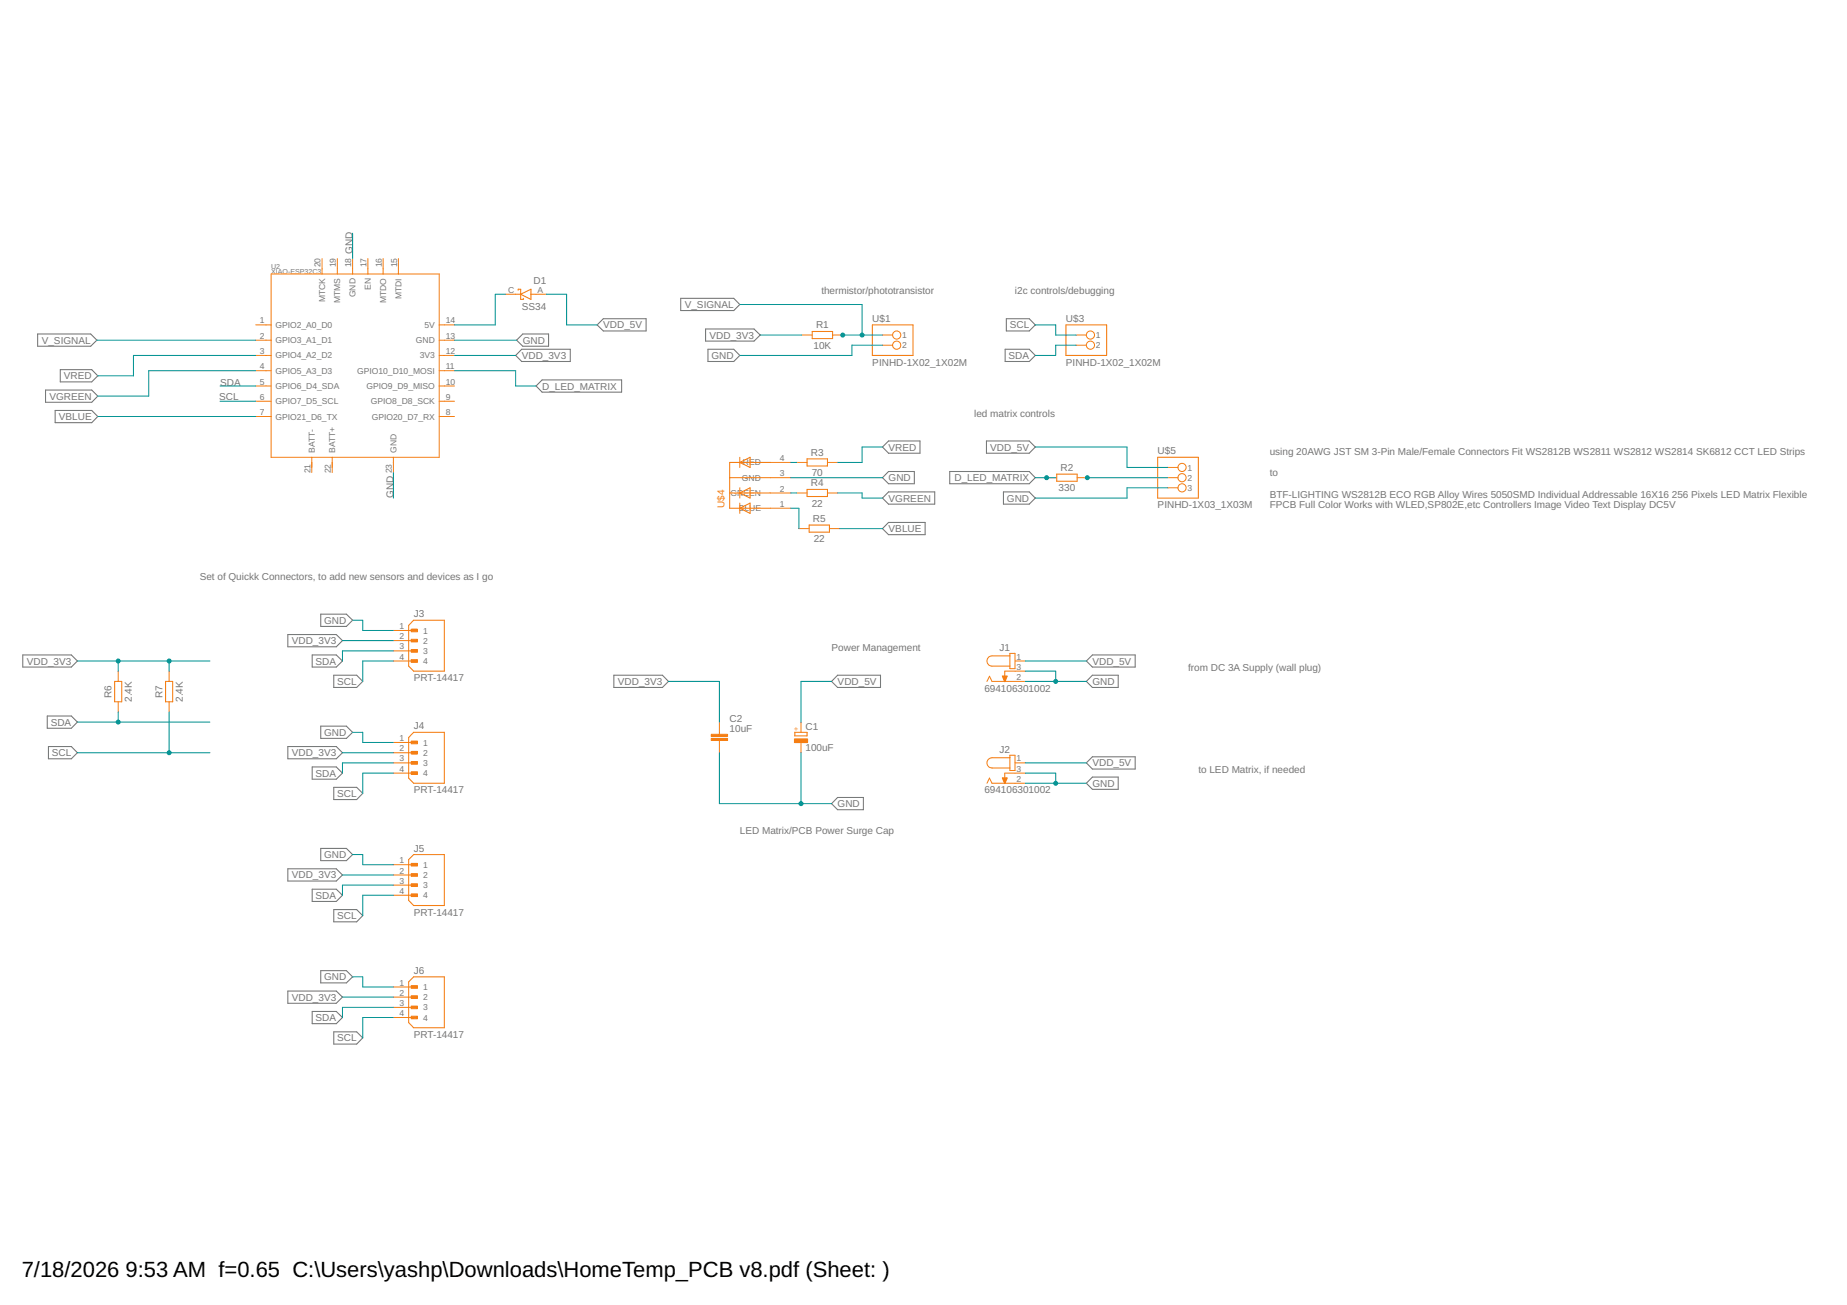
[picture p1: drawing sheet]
<svg xmlns="http://www.w3.org/2000/svg" width="297mm" height="210mm" viewBox="0 0 297 210" stroke-linecap="round" stroke-linejoin="round" font-family="sans-serif">
<g fill="none" stroke="#757575" stroke-width=".17">
<path d="M6.1 53.7h8.5l1 1-1 1h-8.5zM9.7 59.5h5.1l.9 1-.9 .9h-5.1zM83.1 54.7l1-1h4.1v2h-4.1zM83.9 56.2h7.8v1.9h-7.8l-1-.9zM96 52.3l1-1h6.9v1.9h-6.9zM109.5 48h8.5l1 1-1 1h-8.5zM113.5 52.9h7.8l1 1-1 1h-7.8zM113.9 56.2h4.1l1 1-1 .9h-4.1zM161.6 56.2h3.9l1 1-1 .9h-3.9zM161.8 51.3h3.7l1 1-1 .9h-3.7zM7.3 62.7h7.5l.9 1-.9 1h-7.5zM8.9 66h5.9l.9 1-.9 1h-5.9z"/>
<path d="M86.2 62.1l1-1h12.8v2h-12.8zM142.9 70.9h5.1v2h-5.1l-1-1zM142.9 75.8h4.1v2h-4.1l-1-1zM142.9 79.1h7.4v2h-7.4l-1-1zM152.7 75.8h12.8l1 1-1 1h-12.8zM158.6 70.9h6.9l1 1-1 1h-6.9zM161.4 79.1h4.1l1 1-1 1h-4.1zM51.6 98.8h4.1l1 1-1 1h-4.1zM142.9 84h5.9v2h-5.9l-1-1zM3.7 105.3h7.8l.9 1-.9 1h-7.8zM7.6 115.2h3.9l.9 .9-.9 1h-3.9zM46.3 102.1h7.8l1 .9-1 1h-7.8z"/>
<path d="M50.2 105.3h3.9l1 1-1 1h-3.9zM51.6 116.8h4.1l1 1-1 1h-4.1zM53.7 108.6h3.7l.9 1-.9 1h-3.7zM98.7 108.6h7.8l1 1-1 1h-7.8zM134.7 108.6h6.9v2h-6.9l-1-1zM174.7 106.3l1-1h6.9v2h-6.9zM175.7 108.6h4.1v2h-4.1l-1-1zM7.8 120.1h3.7l.9 1-.9 .9h-3.7zM46.3 120.1h7.8l1 1-1 .9h-7.8zM46.3 139.7h7.8l1 1-1 1h-7.8zM50.2 123.4h3.9l1 1-1 .9h-3.9zM51.6 136.5h4.1l1 1-1 .9h-4.1z"/>
<path d="M53.7 126.6h3.7l.9 1-.9 1h-3.7zM134.7 128.3h4.2v1.9h-4.2l-1-.9zM174.7 122.7l1-1h6.9v2h-6.9zM175.7 125h4.1v2h-4.1l-1-1zM46.3 159.4h7.8l1 1-1 1h-7.8zM50.2 143h3.9l1 1-1 1h-3.9zM51.6 156.1h4.1l1 1-1 1h-4.1zM53.7 146.3h3.7l.9 1-.9 1h-3.7zM50.2 162.7h3.9l1 1-1 1h-3.9zM53.7 166h3.7l.9 .9-.9 1h-3.7z"/>
</g>
<g fill="none" stroke="#f57c10" stroke-width=".17">
<path d="M82.9 47.3h.8M83.3 46.7v-.2h.4v1.7h.5v-.2M83.7 47.3l1.7-.8v1.7zM85.4 47.3h.8M130.6 53.3h3.3v1.2h-3.3zM140.3 52.3h6.5v4.9h-6.5zM171.4 52.3h6.6v4.9h-6.6zM117.3 79.3h6.6M117.3 76.8h6.6M119 73.6v1.6M119 78.5v1.6M119 74.4l1.6-.8v1.6z"/>
<path d="M119 79.3l1.6-.8v1.6zM123.9 74.4h-6.6v7.3h6.6M129.8 73.8h3.3v1.2h-3.3zM129.8 78.7h3.3v1.2h-3.3zM169.9 76.3h3.3v1.1h-3.3zM186.2 73.6h6.5v6.5h-6.5zM66.5 99.8h5v8.1h-5l-.8-.8v-6.5zM119 80.9v1.7M119 81.7l1.6-.8v1.7zM130.1 84.5h3.3v1.1h-3.3zM18.4 109.6h1.2v3.3h-1.2zM26.6 109.6h1.2v3.3h-1.2z"/>
<path d="M66.5 117.8h5v8.2h-5l-.8-.8v-6.6zM127.8 117.8h2v.6h-2zM66.5 137.5h5v8.1h-5l-.8-.8v-6.5zM66.5 157.1h5v8.2h-5l-.8-.8v-6.6z"/>
</g>
<g fill="#f57c10" stroke="#f57c10" stroke-width=".16">
<path d="M66.1 101.2h1v.4h-1z"/>
<path d="M66.1 102.8h1v.5h-1z"/>
<path d="M66.1 104.5h1v.4h-1z"/>
<path d="M66.1 106.1h1v.4h-1z"/>
<path d="M66.1 119.2h1v.4h-1z"/>
<path d="M66.1 120.9h1v.4h-1z"/>
<path d="M66.1 122.5h1v.4h-1z"/>
<path d="M66.1 124.1h1v.5h-1z"/>
<path d="M66.1 138.9h1v.4h-1z"/>
<path d="M66.1 140.5h1v.4h-1z"/>
<path d="M66.1 142.2h1v.4h-1z"/>
<path d="M66.1 143.8h1v.4h-1z"/>
<path d="M66.1 158.5h1v.5h-1z"/>
<path d="M66.1 160.2h1v.4h-1z"/>
<path d="M66.1 161.8h1v.4h-1z"/>
<path d="M66.1 163.4h1v.5h-1z"/>
<path d="M127.8 118.9h2.1v.5h-2.1z"/>
<path d="M114.4 118.8h2.6v.3h-2.6z"/>
<path d="M114.4 118.1h2.6v.3h-2.6z"/>
</g>
<g fill="none" stroke="#f57c10" stroke-width=".16">
<path d="M41.1 52.3h2.5M41.1 54.7h2.5M41.1 57.2h2.5M41.1 59.6h2.5M43.6 44.1h27v29.5h-27zM51.8 41.6v2.5M54.3 41.6v2.5M56.7 41.6v2.5M59.2 41.6v2.5M61.6 41.6v2.5M64.1 41.6v2.5M70.6 52.3h2.5"/>
<path d="M70.6 54.7h2.5M70.6 57.2h2.5M70.6 59.6h2.5M81.3 47.3h1.6M86.2 47.3h1.6M129 53.9h1.6M133.9 53.9h1.6M141.9 53.9h1.7M141.9 55.5h1.7M173.1 53.9h1.6M173.1 55.5h1.6M41.1 62.1h2.5"/>
<path d="M41.1 64.5h2.5M41.1 67h2.5M50.1 73.6v2.4M53.4 73.6v2.4M63.3 73.6v2.4M70.6 62.1h2.5M70.6 64.5h2.5M70.6 67h2.5M123.9 79.3h3.3M123.9 76.8h3.3M123.9 74.4h3.3M128.2 79.3h1.6"/>
<path d="M128.2 74.4h1.6M133.1 79.3h1.6M133.1 74.4h1.6M168.3 76.8h1.6M173.2 76.8h1.7M187.8 76.8h1.6M187.8 75.2h1.6M187.8 78.5h1.6M123.9 81.7h3.3M128.5 85h1.6M133.4 85h1.6M19 107.9v1.7"/>
<path d="M19 112.9v1.6M27.2 107.9v1.7M27.2 112.9v1.6M63.3 101.4h3.2M63.3 103h3.2M63.3 104.7h3.2M63.3 106.3h3.2M63.3 119.4h3.2M115.7 116.1v2M115.7 119.1v2M128.8 116.1v1.7M128.8 119.4v1.7"/>
<path d="M158.7 109.6l.4-.8 .4 .8h5.4M162.4 105.5h-2.9a.83 .83 0 0 0-.8 .8 .83 .83 0 0 0 .8 .8h2.9M162.4 105.1h.8v2.4h-.8zM163.2 106.3h1.7M164.9 107.9h-3.3v1.7M63.3 121.1h3.2M63.3 122.7h3.2M63.3 124.4h3.2M63.3 139.1h3.2M158.7 126l.4-.8 .4 .8h5.4M162.4 121.9h-2.9a.83 .83 0 0 0-.8 .8 .83 .83 0 0 0 .8 .8h2.9M162.4 121.5h.8v2.4h-.8z"/>
<path d="M163.2 122.7h1.7M164.9 124.4h-3.3v1.6M63.3 140.7h3.2M63.3 142.4h3.2M63.3 144h3.2M63.3 158.7h3.2M63.3 160.4h3.2M63.3 162h3.2M63.3 163.7h3.2"/>
<circle cx="144.2" cy="53.9" r=".66"/>
<circle cx="144.2" cy="55.5" r=".66"/>
<circle cx="175.4" cy="53.9" r=".66"/>
<circle cx="175.4" cy="55.5" r=".66"/>
<circle cx="190.1" cy="75.2" r=".66"/>
<circle cx="190.1" cy="76.8" r=".66"/>
<circle cx="190.1" cy="78.5" r=".66"/>
</g>
<g fill="#f57c10" stroke="#f57c10" stroke-width=".16">
<path d="M161.2 108.7h.8l-.4 .9z" fill-rule="evenodd"/>
<path d="M161.2 125.1h.8l-.4 .9z" fill-rule="evenodd"/>
</g>
<g fill="none" stroke="#009292" stroke-width=".16">
<path d="M56.7 37.5v4.1M15.6 54.7h25.5M41.1 57.2h-19.6v3.3h-5.8M41.1 59.6h-17.2v4.1h-8.2M73.1 54.7h10M73.1 57.2h9.8M73.1 59.6h9.8v2.5h3.3M81.3 47.3h-1.6v5h-6.6M87.8 47.3h3.3v5h4.9M119 49h19.6v4.9M122.3 53.9h6.7M135.4 53.9h6.5"/>
<path d="M141.9 55.5h-4.9v1.7h-18M166.5 52.3h3.3v1.6h3.3M173.1 55.5h-3.3v1.7h-3.3M15.7 67h25.4M35.4 62.1h5.7M35.4 64.5h5.7M63.3 76v4.1M127.2 76.8h14.7M127.2 74.4h1M127.2 79.3h1M134.7 79.3h3.9v.8h3.3M141.9 71.9h-3.3v2.5h-3.9"/>
<path d="M166.5 71.9h14.8v3.3h6.5M166.5 76.8h3.3M174.7 76.8h13.1M187.8 78.5h-6.5v1.6h-14.8M56.7 99.8h1.6v1.6h5M127.2 81.7h1.3v3.3M135 85h6.9M12.4 106.3h21.4M12.4 116.1h21.4M19 106.3v1.6M19 114.5v1.6M27.2 106.3v1.6"/>
<path d="M27.2 114.5v6.6M55.1 103h8.2M56.7 117.8h1.6v1.6h5M63.3 106.3h-5v3.3M63.3 104.7h-8.2v1.6M107.5 109.6h8.2v6.5M133.7 109.6h-4.9v6.5M164.9 106.3h9.8M164.9 109.6h9.8M164.9 107.9h4.9v1.7M12.4 121.1h21.4M55.1 121.1h8.2"/>
<path d="M56.7 137.5h1.6v1.6h5M63.3 122.7h-8.2v1.7M63.3 124.4h-5v3.2M115.7 121.1v8.2h18M128.8 121.1v8.2M164.9 122.7h9.8M164.9 124.4h4.9v1.6M164.9 126h9.8M55.1 140.7h8.2M56.7 157.1h1.6v1.6h5M63.3 144h-5v3.3M63.3 142.4h-8.2v1.6"/>
<path d="M55.1 160.4h8.2M63.3 163.7h-5v3.2M63.3 162h-8.2v1.7"/>
</g>
<g fill="#009292" stroke="#009292" stroke-width=".16">
<circle cx="169.8" cy="109.6" r=".32"/>
<circle cx="169.8" cy="126" r=".32"/>
<circle cx="128.8" cy="129.3" r=".32"/>
<circle cx="19" cy="106.3" r=".32"/>
<circle cx="27.2" cy="106.3" r=".32"/>
<circle cx="19" cy="116.1" r=".32"/>
<circle cx="27.2" cy="121.1" r=".32"/>
<circle cx="174.9" cy="76.8" r=".32"/>
<circle cx="168.3" cy="76.8" r=".32"/>
<circle cx="135.5" cy="53.9" r=".32"/>
<circle cx="138.6" cy="53.9" r=".32"/>
</g>
<g font-size="3.5">
<text x="3.5" y="205.4">7/18/2026</text>
<text x="20.2" y="205.4">9:53 AM f=0.65 C:\Users\yashp\Downloads\HomeTemp_PCB v8.pdf (Sheet: )</text>
</g>
<g font-size="1.6" fill="#757575">
<text x="56.7" y="40.8" transform="rotate(-90 56.7 40.8)">GND</text>
<text x="85.8" y="45.7">D1</text>
<text x="132.1" y="47.3">thermistor/phototransistor</text>
<text x="163.2" y="47.3">i2c controls/debugging</text>
<text x="83.9" y="49.8">SS34</text>
<text x="97" y="52.8">VDD_5V</text>
<text x="110.1" y="49.5">V_SIGNAL</text>
<text x="131.2" y="52.8">R1</text>
<text x="140.3" y="51.8">U$1</text>
<text x="162.4" y="52.8">SCL</text>
<text x="171.4" y="51.8">U$3</text>
<text x="6.7" y="55.3">V_SIGNAL</text>
<text x="83.9" y="57.7">VDD_3V3</text>
<text x="84.1" y="55.3">GND</text>
<text x="114.1" y="54.5">VDD_3V3</text>
<text x="114.4" y="57.7">GND</text>
<text x="130.8" y="56.1">10K</text>
<text x="140.3" y="58.8">PINHD-1X02_1X02M</text>
<text x="162.2" y="57.7">SDA</text>
<text x="171.4" y="58.8">PINHD-1X02_1X02M</text>
<text x="7.9" y="64.3">VGREEN</text>
<text x="10.3" y="61">VRED</text>
<text x="35.2" y="64.4">SCL</text>
<text x="35.4" y="62.1">SDA</text>
<text x="87.2" y="62.7">D_LED_MATRIX</text>
<text x="9.5" y="67.6">VBLUE</text>
<text x="156.7" y="67">led matrix controls</text>
<text x="130.4" y="73.3">R3</text>
<text x="130.5" y="76.6">70</text>
<text x="142.9" y="77.4">GND</text>
<text x="142.9" y="72.5">VRED</text>
<text x="153.5" y="77.4">D_LED_MATRIX</text>
<text x="159.3" y="72.5">VDD_5V</text>
<text x="170.6" y="75.8">R2</text>
<text x="186.2" y="73.1">U$5</text>
<text x="204.2" y="73.2">using 20AWG JST SM 3-Pin Male/Female Connectors Fit WS2812B WS2811 WS2812 WS2814 SK6812 CCT LED Strips</text>
<text x="204.2" y="76.6">to</text>
<text x="63.3" y="80.1" transform="rotate(-90 63.3 80.1)">GND</text>
<text x="130.4" y="78.2">R4</text>
<text x="130.5" y="81.5">22</text>
<text x="130.7" y="84">R5</text>
<text x="142.9" y="80.7">VGREEN</text>
<text x="161.9" y="80.7">GND</text>
<text x="170.3" y="79">330</text>
<text x="186.2" y="81.7">PINHD-1X03_1X03M</text>
<text x="204.2" y="80">BTF-LIGHTING WS2812B ECO RGB Alloy Wires 5050SMD Individual Addressable 16X16</text>
<text x="204.2" y="81.7">FPCB Full Color Works with WLED,SP802E,etc Controllers Image Video Text Display DC5V</text>
<text x="268.9" y="80">256 Pixels LED Matrix Flexible</text>
<text x="130.9" y="87.2">22</text>
<text x="142.9" y="85.6">VBLUE</text>
<text x="32.1" y="93.2">Set of Quickk Connectors, to add new sensors and devices as I go</text>
<text x="52.1" y="100.3">GND</text>
<text x="66.5" y="99.3">J3</text>
<text x="4.3" y="106.9">VDD_3V3</text>
<text x="46.9" y="103.6">VDD_3V3</text>
<text x="50.8" y="106.9">SDA</text>
<text x="133.7" y="104.7">Power Management</text>
<text x="160.7" y="104.7">J1</text>
<text x="175.7" y="106.9">VDD_5V</text>
<text x="191.1" y="108">from DC 3A Supply (wall plug)</text>
<text x="17.9" y="112.3" transform="rotate(-90 17.9 112.3)">R6</text>
<text x="21.2" y="112.9" transform="rotate(-90 21.2 112.9)">2.4K</text>
<text x="26.1" y="112.3" transform="rotate(-90 26.1 112.3)">R7</text>
<text x="29.4" y="112.9" transform="rotate(-90 29.4 112.9)">2.4K</text>
<text x="54.2" y="110.2">SCL</text>
<text x="66.5" y="109.6">PRT-14417</text>
<text x="99.4" y="110.2">VDD_3V3</text>
<text x="134.7" y="110.2">VDD_5V</text>
<text x="158.3" y="111.2">694106301002</text>
<text x="175.7" y="110.2">GND</text>
<text x="8.1" y="116.7">SDA</text>
<text x="52.1" y="118.4">GND</text>
<text x="66.5" y="117.3">J4</text>
<text x="117.3" y="117.8">10uF</text>
<text x="117.3" y="116.2">C2</text>
<text x="129.6" y="117.5">C1</text>
<text x="8.3" y="121.6">SCL</text>
<text x="46.9" y="121.6">VDD_3V3</text>
<text x="50.8" y="124.9">SDA</text>
<text x="129.6" y="120.8">100uF</text>
<text x="160.7" y="121.1">J2</text>
<text x="175.7" y="123.3">VDD_5V</text>
<text x="192.7" y="124.3">to LED Matrix, if needed</text>
<text x="54.2" y="128.2">SCL</text>
<text x="66.5" y="127.6">PRT-14417</text>
<text x="134.7" y="129.8">GND</text>
<text x="158.3" y="127.6">694106301002</text>
<text x="175.7" y="126.6">GND</text>
<text x="66.5" y="137">J5</text>
<text x="119" y="134.2">LED Matrix/PCB Power Surge Cap</text>
<text x="46.9" y="141.3">VDD_3V3</text>
<text x="52.1" y="138">GND</text>
<text x="50.8" y="144.6">SDA</text>
<text x="54.2" y="147.9">SCL</text>
<text x="66.5" y="147.3">PRT-14417</text>
<text x="46.9" y="161">VDD_3V3</text>
<text x="52.1" y="157.7">GND</text>
<text x="66.5" y="156.6">J6</text>
<text x="50.8" y="164.2">SDA</text>
<text x="54.2" y="167.5">SCL</text>
<text x="66.5" y="166.9">PRT-14417</text>
</g>
<text font-size="1.6" fill="#f57c10" x="116.5" y="81.7" transform="rotate(-90 116.5 81.7)">U$4</text>
<g font-size="1.4" fill="#757575">
<text x="51.6" y="43" transform="rotate(-90 51.6 43)">20</text>
<text x="54" y="43" transform="rotate(-90 54 43)">19</text>
<text x="56.5" y="43" transform="rotate(-90 56.5 43)">18</text>
<text x="57.2" y="47.8" transform="rotate(-90 57.2 47.8)">GND</text>
<text x="58.9" y="43" transform="rotate(-90 58.9 43)">17</text>
<text x="59.6" y="46.7" transform="rotate(-90 59.6 46.7)">EN</text>
<text x="61.4" y="43" transform="rotate(-90 61.4 43)">16</text>
<text x="63.8" y="43" transform="rotate(-90 63.8 43)">15</text>
<text x="81.7" y="47.1">C</text>
<text x="86.4" y="47.1">A</text>
<text x="41.8" y="52">1</text>
<text x="44.3" y="52.7">GPIO2_A0_D0</text>
<text x="52.3" y="48.6" transform="rotate(-90 52.3 48.6)">MTCK</text>
<text x="54.7" y="48.8" transform="rotate(-90 54.7 48.8)">MTMS</text>
<text x="62.1" y="48.8" transform="rotate(-90 62.1 48.8)">MTDO</text>
<text x="64.6" y="48.1" transform="rotate(-90 64.6 48.1)">MTDI</text>
<text x="68.3" y="52.7">5V</text>
<text x="71.7" y="52">14</text>
<text x="41.8" y="54.5">2</text>
<text x="41.8" y="56.9">3</text>
<text x="41.8" y="59.4">4</text>
<text x="44.3" y="55.2">GPIO3_A1_D1</text>
<text x="44.3" y="57.7">GPIO4_A2_D2</text>
<text x="66.9" y="55.2">GND</text>
<text x="67.5" y="57.6">3V3</text>
<text x="71.7" y="59.4">11</text>
<text x="71.7" y="56.9">12</text>
<text x="71.7" y="54.5">13</text>
<text x="145.1" y="54.4">1</text>
<text x="145.1" y="56">2</text>
<text x="176.2" y="54.4">1</text>
<text x="176.2" y="56">2</text>
<text x="41.8" y="61.9">5</text>
<text x="41.8" y="64.3">6</text>
<text x="44.3" y="60.1">GPIO5_A3_D3</text>
<text x="44.3" y="62.6">GPIO6_D4_SDA</text>
<text x="44.3" y="65">GPIO7_D5_SCL</text>
<text x="57.4" y="60.1">GPIO10_D10_MOSI</text>
<text x="58.9" y="62.6">GPIO9_D9_MISO</text>
<text x="59.6" y="65">GPIO8_D8_SCK</text>
<text x="71.7" y="64.3">9</text>
<text x="71.7" y="61.9">10</text>
<text x="41.8" y="66.8">7</text>
<text x="44.3" y="67.5">GPIO21_D6_TX</text>
<text x="59.8" y="67.5">GPIO20_D7_RX</text>
<text x="71.7" y="66.8">8</text>
<text x="49.9" y="76.1" transform="rotate(-90 49.9 76.1)">21</text>
<text x="50.6" y="72.9" transform="rotate(-90 50.6 72.9)">BATT-</text>
<text x="53.2" y="76.1" transform="rotate(-90 53.2 76.1)">22</text>
<text x="53.9" y="72.9" transform="rotate(-90 53.9 72.9)">BATT+</text>
<text x="63" y="76.1" transform="rotate(-90 63 76.1)">23</text>
<text x="63.8" y="72.9" transform="rotate(-90 63.8 72.9)">GND</text>
<text x="119.3" y="77.3">GND</text>
<text x="119.5" y="74.9">RED</text>
<text x="125.4" y="76.6">3</text>
<text x="125.4" y="74.1">4</text>
<text x="191" y="75.7">1</text>
<text x="191" y="77.3">2</text>
<text x="117.5" y="79.8">GREEN</text>
<text x="118.8" y="82.2">BLUE</text>
<text x="125.4" y="81.5">1</text>
<text x="125.4" y="79.1">2</text>
<text x="191" y="79">3</text>
<text x="64.3" y="101.2">1</text>
<text x="68" y="101.9">1</text>
<text x="64.3" y="102.8">2</text>
<text x="64.3" y="104.5">3</text>
<text x="64.3" y="106.1">4</text>
<text x="68" y="103.5">2</text>
<text x="68" y="105.2">3</text>
<text x="68" y="106.8">4</text>
<text x="163.5" y="106.1">1</text>
<text x="163.5" y="107.7">3</text>
<text x="163.5" y="109.4">2</text>
<text x="64.3" y="119.2">1</text>
<text x="68" y="119.9">1</text>
<text x="64.3" y="120.8">2</text>
<text x="64.3" y="122.5">3</text>
<text x="64.3" y="124.1">4</text>
<text x="68" y="121.6">2</text>
<text x="68" y="123.2">3</text>
<text x="68" y="124.8">4</text>
<text x="163.5" y="122.5">1</text>
<text x="163.5" y="125.8">2</text>
<text x="163.5" y="124.1">3</text>
<text x="64.3" y="138.9">1</text>
<text x="64.3" y="140.5">2</text>
<text x="64.3" y="142.1">3</text>
<text x="64.3" y="143.8">4</text>
<text x="68" y="139.6">1</text>
<text x="68" y="141.2">2</text>
<text x="68" y="142.9">3</text>
<text x="68" y="144.5">4</text>
<text x="64.3" y="158.5">1</text>
<text x="64.3" y="160.2">2</text>
<text x="64.3" y="161.8">3</text>
<text x="68" y="159.2">1</text>
<text x="68" y="160.9">2</text>
<text x="64.3" y="163.4">4</text>
<text x="68" y="162.5">3</text>
<text x="68" y="164.2">4</text>
</g>
<g font-size="1.1" fill="#757575">
<text x="43.6" y="44.1">XIAO-ESP32C3</text>
<text x="43.6" y="43.2">U2</text>
</g>
<text font-size="1.1" fill="#f57c10" x="128.4" y="117.5" transform="rotate(-90 128.4 117.5)">+</text>
</svg>
